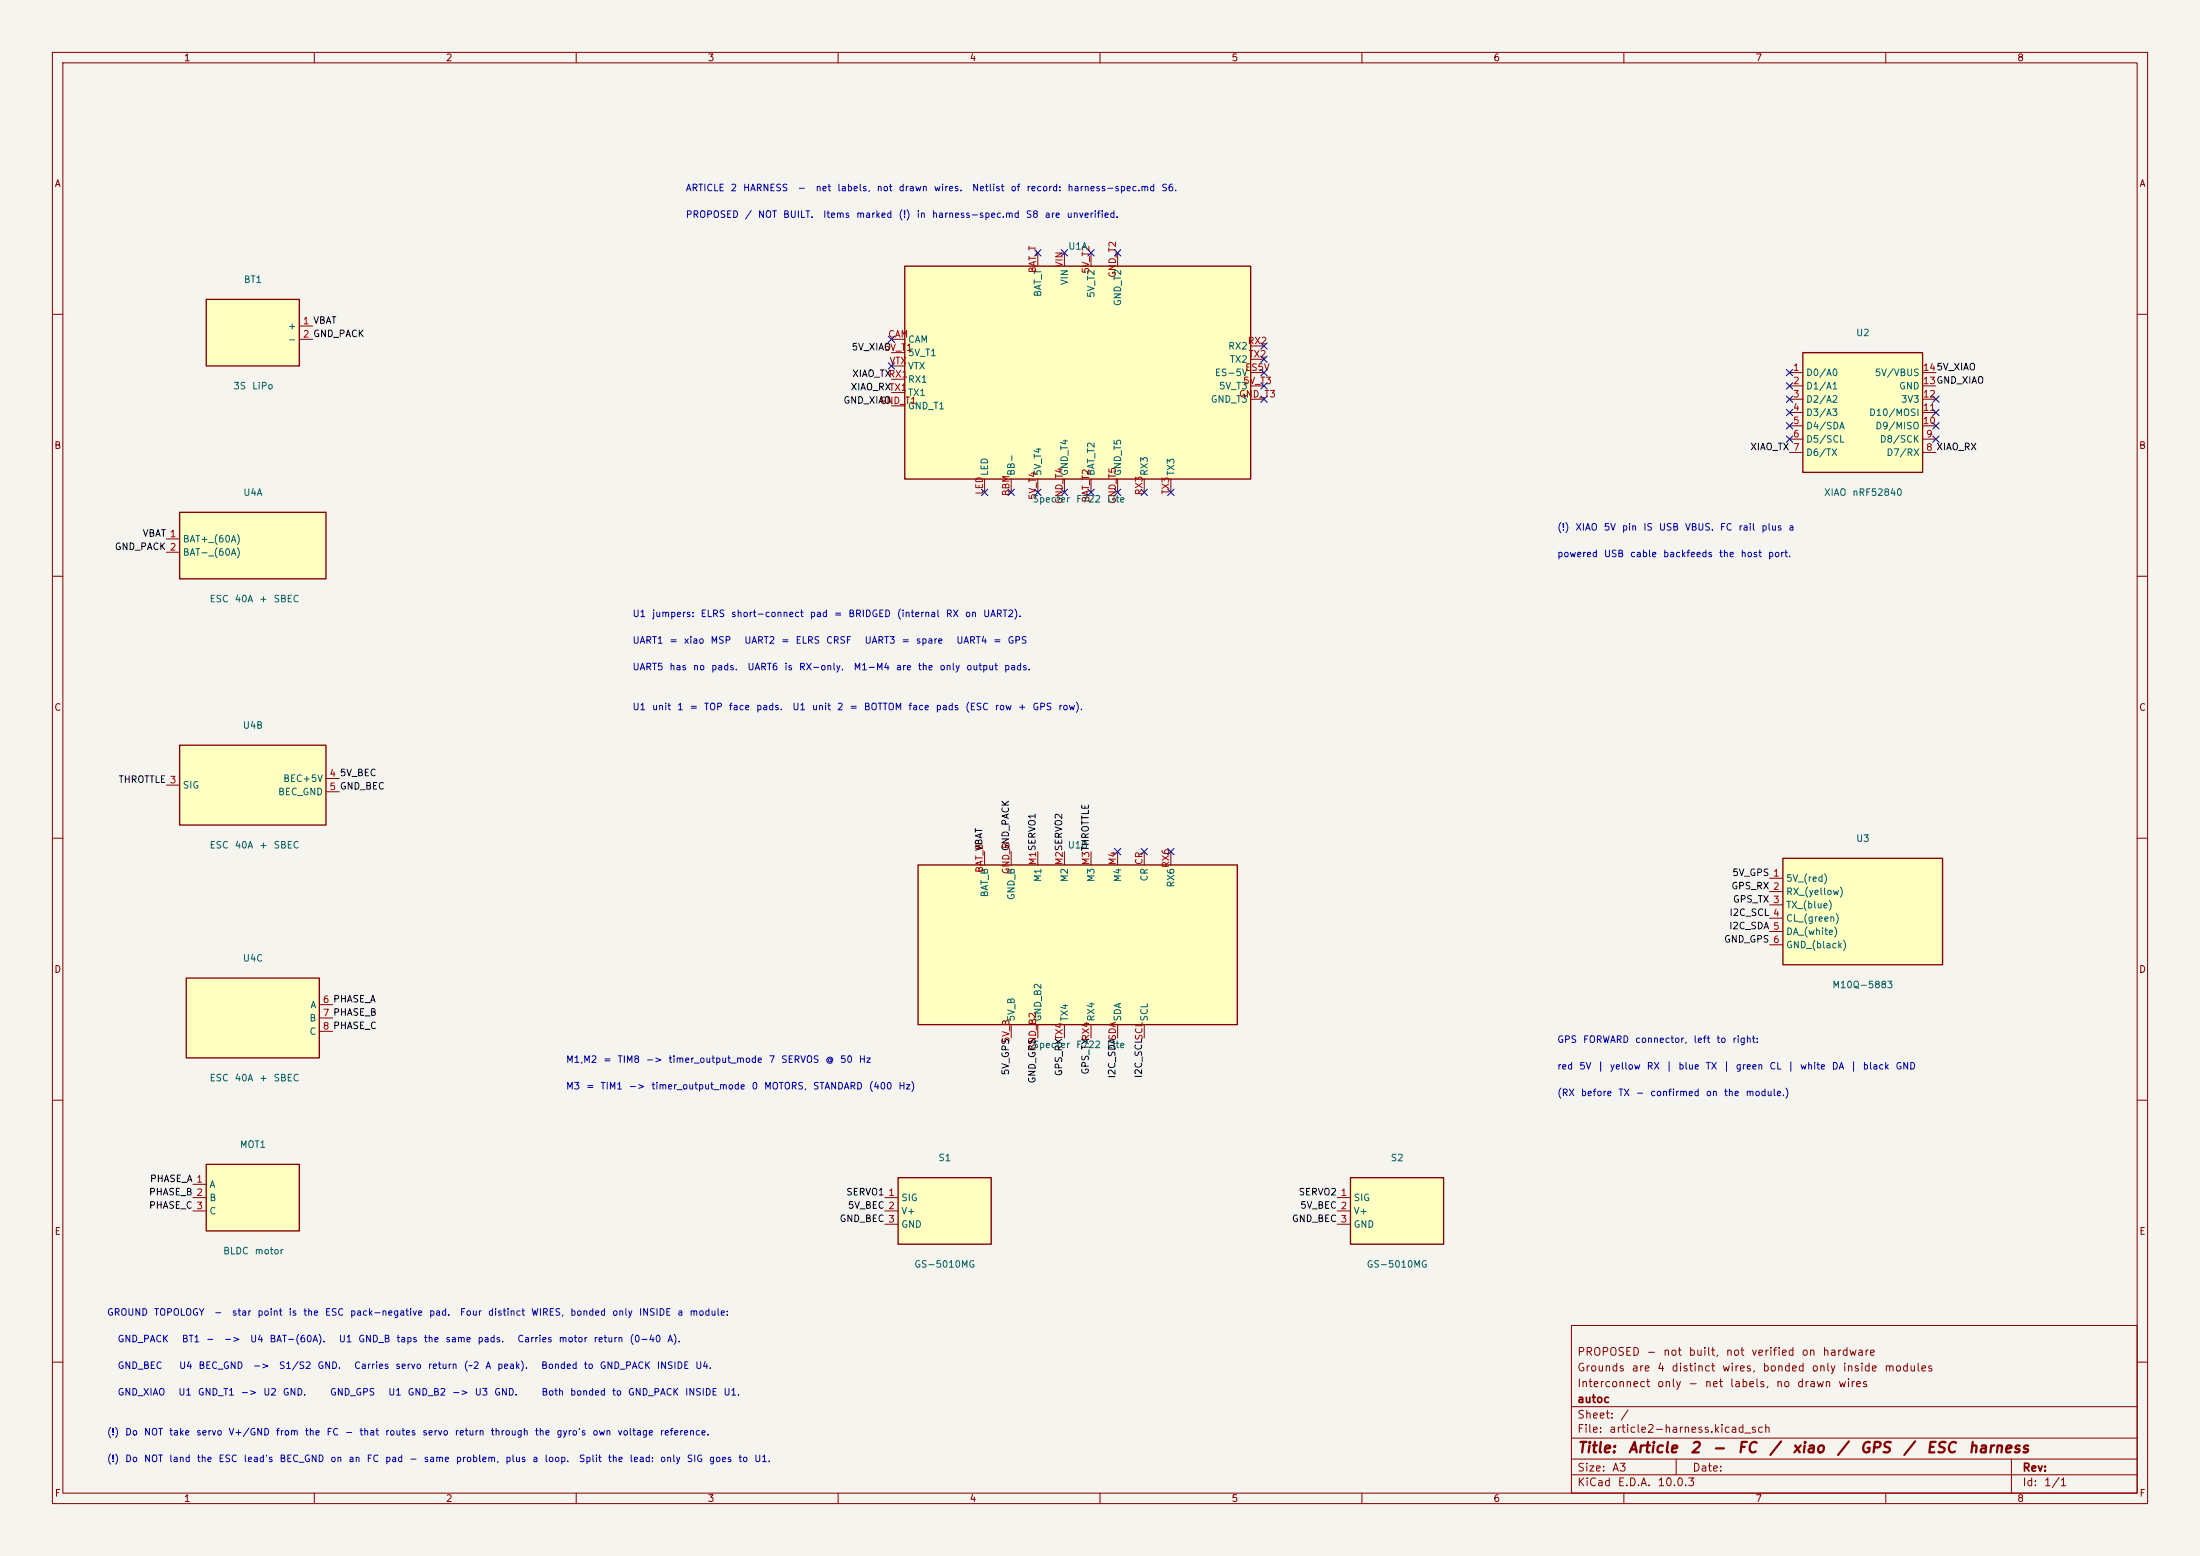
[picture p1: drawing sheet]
<svg xmlns="http://www.w3.org/2000/svg" width="420mm" height="297mm" viewBox="0 0 420 297" stroke-linecap="round" stroke-linejoin="round" font-family="sans-serif">
<path d="M0 0h420v297h-420z" fill="#f5f4ef" stroke="#f5f4ef" stroke-width=".19"/>
<g fill="none" stroke="#840000" stroke-width=".19">
<path d="M10 10h400v277h-400zM12 12h396v273h-396zM60 10v2M110 10v2M160 10v2M210 10v2M260 10v2M310 10v2M360 10v2M10 60h2M408 60h2M10 110h2"/>
<path d="M408 110h2M10 160h2M408 160h2M10 210h2M408 210h2M300 253h108v32h-108zM10 260h2M300 278.5h108M300 274.5h108M300 268.5h108M320 278.5v3M384 278.5v6.5"/>
<path d="M408 260h2M60 285v2M110 285v2M160 285v2M210 285v2M260 285v2M300 281.5h108M310 285v2M360 285v2"/>
</g>
<path d="M35.6 186.7h25.4v15.2h-25.4z" fill="#ffffc2"/>
<path d="M35.6 186.7h25.4v15.2h-25.4z" fill="none" stroke="#840000" stroke-width=".25"/>
<path d="M61 191.8h2.5M61 194.3h2.5M61 196.9h2.5" fill="none" stroke="#840000" stroke-width=".19"/>
<path d="M172.7 50.8h66.1v40.6h-66.1z" fill="#ffffc2"/>
<path d="M172.7 50.8h66.1v40.6h-66.1z" fill="none" stroke="#840000" stroke-width=".25"/>
<g fill="none" stroke="#840000" stroke-width=".19">
<path d="M198.1 48.3v2.5M203.2 48.3v2.5M208.3 48.3v2.5M213.4 48.3v2.5M170.2 67.3h2.5M170.2 64.8h2.5M170.2 77.5h2.5M170.2 72.4h2.5M170.2 74.9h2.5M170.2 69.9h2.5M238.8 73.7h2.5M238.8 71.1h2.5"/>
<path d="M238.8 76.2h2.5M238.8 66h2.5M238.8 68.6h2.5M188 91.4v2.6M193 91.4v2.6M198.1 91.4v2.6M203.2 91.4v2.6M208.3 91.4v2.6M213.4 91.4v2.6M218.4 91.4v2.6M223.5 91.4v2.6"/>
</g>
<path d="M171.4 224.8h17.8v12.7h-17.8z" fill="#ffffc2"/>
<path d="M171.4 224.8h17.8v12.7h-17.8z" fill="none" stroke="#840000" stroke-width=".25"/>
<path d="M168.9 228.6h2.5M168.9 231.1h2.5M168.9 233.7h2.5" fill="none" stroke="#840000" stroke-width=".19"/>
<path d="M340.4 163.8h30.4v20.4h-30.4z" fill="#ffffc2"/>
<path d="M340.4 163.8h30.4v20.4h-30.4z" fill="none" stroke="#840000" stroke-width=".25"/>
<path d="M337.8 167.6h2.6M337.8 170.2h2.6M337.8 172.7h2.6M337.8 175.3h2.6M337.8 177.8h2.6M337.8 180.3h2.6" fill="none" stroke="#840000" stroke-width=".19"/>
<path d="M257.8 224.8h17.8v12.7h-17.8z" fill="#ffffc2"/>
<path d="M257.8 224.8h17.8v12.7h-17.8z" fill="none" stroke="#840000" stroke-width=".25"/>
<path d="M255.3 228.6h2.5M255.3 231.1h2.5M255.3 233.7h2.5" fill="none" stroke="#840000" stroke-width=".19"/>
<path d="M175.3 165.1h60.9v30.5h-60.9z" fill="#ffffc2"/>
<path d="M175.3 165.1h60.9v30.5h-60.9z" fill="none" stroke="#840000" stroke-width=".25"/>
<g fill="none" stroke="#840000" stroke-width=".19">
<path d="M188 162.6v2.5M193 162.6v2.5M198.1 162.6v2.5M203.2 162.6v2.5M208.3 162.6v2.5M213.4 162.6v2.5M218.4 162.6v2.5M223.5 162.6v2.5M193 195.6v2.5M198.1 195.6v2.5M203.2 195.6v2.5M208.3 195.6v2.5"/>
<path d="M213.4 195.6v2.5M218.4 195.6v2.5"/>
</g>
<path d="M39.4 57.2h17.7v12.7h-17.7z" fill="#ffffc2"/>
<path d="M39.4 57.2h17.7v12.7h-17.7z" fill="none" stroke="#840000" stroke-width=".25"/>
<path d="M57.1 62.2h2.6M57.1 64.8h2.6" fill="none" stroke="#840000" stroke-width=".19"/>
<path d="M34.3 97.8h27.9v12.7h-27.9z" fill="#ffffc2"/>
<path d="M34.3 97.8h27.9v12.7h-27.9z" fill="none" stroke="#840000" stroke-width=".25"/>
<path d="M31.7 102.9h2.6M31.7 105.4h2.6" fill="none" stroke="#840000" stroke-width=".19"/>
<path d="M39.4 222.2h17.7v12.7h-17.7z" fill="#ffffc2"/>
<path d="M39.4 222.2h17.7v12.7h-17.7z" fill="none" stroke="#840000" stroke-width=".25"/>
<path d="M36.8 226.1h2.6M36.8 228.6h2.6M36.8 231.1h2.6" fill="none" stroke="#840000" stroke-width=".19"/>
<path d="M344.2 67.3h22.8v22.9h-22.8z" fill="#ffffc2"/>
<path d="M344.2 67.3h22.8v22.9h-22.8z" fill="none" stroke="#840000" stroke-width=".25"/>
<g fill="none" stroke="#840000" stroke-width=".19">
<path d="M341.6 71.1h2.6M341.6 73.7h2.6M341.6 76.2h2.6M341.6 78.7h2.6M367 71.1h2.6M367 73.7h2.6M367 76.2h2.6M367 78.7h2.6M341.6 81.3h2.6M341.6 83.8h2.6M341.6 86.4h2.6M367 81.3h2.6"/>
<path d="M367 83.8h2.6M367 86.4h2.6"/>
</g>
<path d="M34.3 142.2h27.9v15.3h-27.9z" fill="#ffffc2"/>
<path d="M34.3 142.2h27.9v15.3h-27.9z" fill="none" stroke="#840000" stroke-width=".25"/>
<path d="M31.7 149.9h2.6M62.2 148.6h2.6M62.2 151.1h2.6" fill="none" stroke="#840000" stroke-width=".19"/>
<g fill="none" stroke="#000084" stroke-width=".19">
<path d="M197.5 47.7l1.2 1.2M198.7 47.7l-1.2 1.2M202.6 47.7l1.2 1.2M203.8 47.7l-1.2 1.2M207.7 47.7l1.2 1.2M208.9 47.7l-1.2 1.2M212.8 47.7l1.2 1.2M214 47.7l-1.2 1.2M169.6 64.2l1.2 1.2M169.6 69.2l1.2 1.3M170.8 64.2l-1.2 1.2M170.8 69.2l-1.2 1.3"/>
<path d="M240.7 75.6l1.2 1.2M240.7 73.1l1.2 1.2M240.7 70.5l1.2 1.2M240.7 68l1.2 1.2M240.7 65.4l1.2 1.2M241.9 75.6l-1.2 1.2M241.9 73.1l-1.2 1.2M241.9 70.5l-1.2 1.2M241.9 68l-1.2 1.2M241.9 65.4l-1.2 1.2M341 78.1l1.2 1.2M341 75.6l1.2 1.2"/>
<path d="M341 73.1l1.2 1.2M341 70.5l1.2 1.2M342.2 78.1l-1.2 1.2M342.2 75.6l-1.2 1.2M342.2 73.1l-1.2 1.2M342.2 70.5l-1.2 1.2M369 78.1l1.2 1.2M369 75.6l1.2 1.2M370.2 78.1l-1.2 1.2M370.2 75.6l-1.2 1.2M187.4 93.4l1.2 1.2M188.6 93.4l-1.2 1.2"/>
<path d="M192.4 93.4l1.2 1.2M193.6 93.4l-1.2 1.2M197.5 93.4l1.2 1.2M198.7 93.4l-1.2 1.2M202.6 93.4l1.2 1.2M203.8 93.4l-1.2 1.2M207.7 93.4l1.2 1.2M208.9 93.4l-1.2 1.2M212.8 93.4l1.2 1.2M214 93.4l-1.2 1.2M217.8 93.4l1.2 1.2M219 93.4l-1.2 1.2"/>
<path d="M222.9 93.4l1.2 1.2M224.1 93.4l-1.2 1.2M341 83.2l1.2 1.2M341 80.7l1.2 1.2M342.2 83.2l-1.2 1.2M342.2 80.7l-1.2 1.2M369 83.2l1.2 1.2M369 80.7l1.2 1.2M370.2 83.2l-1.2 1.2M370.2 80.7l-1.2 1.2M212.8 162l1.2 1.2M214 162l-1.2 1.2"/>
<path d="M217.8 162l1.2 1.2M219 162l-1.2 1.2M222.9 162l1.2 1.2M224.1 162l-1.2 1.2"/>
</g>
<g font-size="2" fill="#840000">
<text x="301" y="277.8">Title:</text>
<text x="310.7" y="277.8">Article</text>
<text x="322.5" y="277.8">2</text>
<text x="326.7" y="277.8">-</text>
<text x="331.5" y="277.8">FC</text>
<text x="337.6" y="277.8">/</text>
<text x="342" y="277.8">xiao</text>
<text x="350.5" y="277.8">/</text>
<text x="354.9" y="277.8">GPS</text>
<text x="363.2" y="277.8">/</text>
<text x="367.6" y="277.8">ESC</text>
<text x="375.6" y="277.8">harness</text>
</g>
<g font-size="1.5" fill="#840000">
<text x="301" y="262.1">Grounds</text>
<text x="301" y="259.1">PROPOSED</text>
<text x="311.4" y="262.1">are</text>
<text x="314.2" y="259.1">-</text>
<text x="316.2" y="262.1">4</text>
<text x="317.4" y="259.1">not</text>
<text x="319" y="262.1">distinct</text>
<text x="322.2" y="259.1">built,</text>
<text x="328.6" y="262.1">wires,</text>
<text x="329.3" y="259.1">not</text>
<text x="334.2" y="259.1">verified</text>
<text x="336.3" y="262.1">bonded</text>
<text x="343.8" y="259.1">on</text>
<text x="345.7" y="262.1">only</text>
<text x="347.8" y="259.1">hardware</text>
<text x="351.7" y="262.1">inside</text>
<text x="359.6" y="262.1">modules</text>
<text x="301" y="268.1">autoc</text>
<text x="301" y="265.1">Interconnect</text>
<text x="316.2" y="265.1">only</text>
<text x="322.2" y="265.1">-</text>
<text x="325.3" y="265.1">net</text>
<text x="330.1" y="265.1">labels,</text>
<text x="338.9" y="265.1">no</text>
<text x="342.9" y="265.1">drawn</text>
<text x="350.8" y="265.1">wires</text>
<text x="301" y="273.8">File:</text>
<text x="301" y="271.1">Sheet:</text>
<text x="307.1" y="273.8">article2-harness.kicad_sch</text>
<text x="309.2" y="271.1">/</text>
<text x="301" y="281.2">Size:</text>
<text x="307.6" y="281.2">A3</text>
<text x="323" y="281.2">Date:</text>
<text x="386" y="281.2">Rev:</text>
<text x="301" y="284">KiCad</text>
<text x="308.7" y="284">E.D.A.</text>
<text x="316.3" y="284">10.0.3</text>
<text x="386" y="284">Id:</text>
<text x="390.1" y="284">1/1</text>
</g>
<g font-size="1.3" fill="#840000">
<text x="35" y="12">1</text>
<text x="85" y="12">2</text>
<text x="135" y="12">3</text>
<text x="185" y="12">4</text>
<text x="235" y="12">5</text>
<text x="285" y="12">6</text>
<text x="335" y="12">7</text>
<text x="385" y="12">8</text>
<text x="10.3" y="36">A</text>
<text x="408.3" y="36">A</text>
<text x="10.3" y="86">B</text>
<text x="408.2" y="86">B</text>
<text x="10.3" y="136">C</text>
<text x="408.2" y="136">C</text>
<text x="10.3" y="186">D</text>
<text x="408.2" y="186">D</text>
<text x="10.3" y="236">E</text>
<text x="408.3" y="236">E</text>
<text x="10.3" y="286">F</text>
<text x="35" y="287">1</text>
<text x="85" y="287">2</text>
<text x="135" y="287">3</text>
<text x="185" y="287">4</text>
<text x="235" y="287">5</text>
<text x="285" y="287">6</text>
<text x="335" y="287">7</text>
<text x="385" y="287">8</text>
<text x="408.3" y="286">F</text>
</g>
<g font-size="1.3" fill="#0000c2">
<text x="130.8" y="36.8">ARTICLE</text>
<text x="130.8" y="41.9">PROPOSED</text>
<text x="139.4" y="36.8">2</text>
<text x="141.7" y="36.8">HARNESS</text>
<text x="142.1" y="41.9">/</text>
<text x="144.6" y="41.9">NOT</text>
<text x="149.4" y="41.9">BUILT.</text>
<text x="152.2" y="36.8">-</text>
<text x="155.6" y="36.8">net</text>
<text x="157" y="41.9">Items</text>
<text x="159.7" y="36.8">labels,</text>
<text x="163.3" y="41.9">marked</text>
<text x="167.2" y="36.8">not</text>
<text x="171.4" y="41.9">(!)</text>
<text x="171.4" y="36.8">drawn</text>
<text x="174.9" y="41.9">in</text>
<text x="177.8" y="41.9">harness-spec.md</text>
<text x="178.2" y="36.8">wires.</text>
<text x="185.5" y="36.8">Netlist</text>
<text x="192.8" y="36.8">of</text>
<text x="195.7" y="41.9">S8</text>
<text x="195.9" y="36.8">record:</text>
<text x="199.3" y="41.9">are</text>
<text x="203.5" y="41.9">unverified.</text>
<text x="203.7" y="36.8">harness-spec.md</text>
<text x="221.6" y="36.8">S6.</text>
<text x="297.2" y="101.6">(!)</text>
<text x="300.6" y="101.6">XIAO</text>
<text x="306.1" y="101.6">5V</text>
<text x="309.5" y="101.6">pin</text>
<text x="313.6" y="101.6">IS</text>
<text x="316.6" y="101.6">USB</text>
<text x="321.6" y="101.6">VBUS.</text>
<text x="328.2" y="101.6">FC</text>
<text x="331.8" y="101.6">rail</text>
<text x="336.1" y="101.6">plus</text>
<text x="341.3" y="101.6">a</text>
<text x="297.2" y="106.7">powered</text>
<text x="306.1" y="106.7">USB</text>
<text x="311.1" y="106.7">cable</text>
<text x="317.4" y="106.7">backfeeds</text>
<text x="328" y="106.7">the</text>
<text x="332.2" y="106.7">host</text>
<text x="337.4" y="106.7">port.</text>
<text x="120.6" y="118.1">U1</text>
<text x="124.4" y="118.1">jumpers:</text>
<text x="133.6" y="118.1">ELRS</text>
<text x="139.5" y="118.1">short-connect</text>
<text x="154.5" y="118.1">pad</text>
<text x="159.1" y="118.1">=</text>
<text x="161.8" y="118.1">BRIDGED</text>
<text x="171.1" y="118.1">(internal</text>
<text x="180.5" y="118.1">RX</text>
<text x="184.1" y="118.1">on</text>
<text x="187.6" y="118.1">UART2).</text>
<text x="120.6" y="123.2">UART1</text>
<text x="127.7" y="123.2">=</text>
<text x="130.4" y="123.2">xiao</text>
<text x="135.5" y="123.2">MSP</text>
<text x="142" y="123.2">UART2</text>
<text x="149" y="123.2">=</text>
<text x="151.8" y="123.2">ELRS</text>
<text x="157.6" y="123.2">CRSF</text>
<text x="165" y="123.2">UART3</text>
<text x="172" y="123.2">=</text>
<text x="174.7" y="123.2">spare</text>
<text x="182.5" y="123.2">UART4</text>
<text x="189.5" y="123.2">=</text>
<text x="192.2" y="123.2">GPS</text>
<text x="120.6" y="128.2">UART5</text>
<text x="127.7" y="128.2">has</text>
<text x="132.2" y="128.2">no</text>
<text x="135.7" y="128.2">pads.</text>
<text x="142.6" y="128.2">UART6</text>
<text x="149.6" y="128.2">is</text>
<text x="152.4" y="128.2">RX-only.</text>
<text x="162.9" y="128.2">M1-M4</text>
<text x="170.9" y="128.2">are</text>
<text x="175.1" y="128.2">the</text>
<text x="179.2" y="128.2">only</text>
<text x="184.3" y="128.2">output</text>
<text x="191.6" y="128.2">pads.</text>
<text x="120.6" y="135.9">U1</text>
<text x="124.4" y="135.9">unit</text>
<text x="129.2" y="135.9">1</text>
<text x="131.5" y="135.9">=</text>
<text x="134.3" y="135.9">TOP</text>
<text x="139" y="135.9">face</text>
<text x="144.2" y="135.9">pads.</text>
<text x="151.2" y="135.9">U1</text>
<text x="154.9" y="135.9">unit</text>
<text x="159.7" y="135.9">2</text>
<text x="162.1" y="135.9">=</text>
<text x="164.8" y="135.9">BOTTOM</text>
<text x="173.3" y="135.9">face</text>
<text x="178.5" y="135.9">pads</text>
<text x="184.2" y="135.9">(ESC</text>
<text x="189.8" y="135.9">row</text>
<text x="194.2" y="135.9">+</text>
<text x="197" y="135.9">GPS</text>
<text x="201.9" y="135.9">row).</text>
<text x="107.9" y="203.2">M1,M2</text>
<text x="115" y="203.2">=</text>
<text x="117.8" y="203.2">TIM8</text>
<text x="123.2" y="203.2">-&gt;</text>
<text x="127.5" y="203.2">timer_output_mode</text>
<text x="146.6" y="203.2">7</text>
<text x="149" y="203.2">SERVOS</text>
<text x="157.5" y="203.2">@</text>
<text x="160.3" y="203.2">50</text>
<text x="163.8" y="203.2">Hz</text>
<text x="297.2" y="199.4">GPS</text>
<text x="302.1" y="199.4">FORWARD</text>
<text x="312" y="199.4">connector,</text>
<text x="323.2" y="199.4">left</text>
<text x="327.6" y="199.4">to</text>
<text x="330.6" y="199.4">right:</text>
<text x="107.9" y="208.3">M3</text>
<text x="111.8" y="208.3">=</text>
<text x="114.5" y="208.3">TIM1</text>
<text x="119.9" y="208.3">-&gt;</text>
<text x="124.2" y="208.3">timer_output_mode</text>
<text x="143.4" y="208.3">0</text>
<text x="145.8" y="208.3">MOTORS,</text>
<text x="155.1" y="208.3">STANDARD</text>
<text x="165.8" y="208.3">(400</text>
<text x="171.4" y="208.3">Hz)</text>
<text x="297.2" y="209.5">(RX</text>
<text x="297.2" y="204.4">red</text>
<text x="301.4" y="204.4">5V</text>
<text x="301.7" y="209.5">before</text>
<text x="304.8" y="204.4">|</text>
<text x="307.2" y="204.4">yellow</text>
<text x="308.8" y="209.5">TX</text>
<text x="312.2" y="209.5">-</text>
<text x="314.3" y="204.4">RX</text>
<text x="314.9" y="209.5">confirmed</text>
<text x="317.9" y="204.4">|</text>
<text x="320.3" y="204.4">blue</text>
<text x="325.5" y="204.4">TX</text>
<text x="325.5" y="209.5">on</text>
<text x="328.9" y="204.4">|</text>
<text x="329" y="209.5">the</text>
<text x="331.2" y="204.4">green</text>
<text x="333.1" y="209.5">module.)</text>
<text x="337.7" y="204.4">CL</text>
<text x="341.1" y="204.4">|</text>
<text x="343.5" y="204.4">white</text>
<text x="349.6" y="204.4">DA</text>
<text x="353.1" y="204.4">|</text>
<text x="355.5" y="204.4">black</text>
<text x="361.8" y="204.4">GND</text>
<text x="20.3" y="251.4">GROUND</text>
<text x="29.3" y="251.4">TOPOLOGY</text>
<text x="40.8" y="251.4">-</text>
<text x="44.2" y="251.4">star</text>
<text x="49" y="251.4">point</text>
<text x="55" y="251.4">is</text>
<text x="57.8" y="251.4">the</text>
<text x="61.9" y="251.4">ESC</text>
<text x="66.7" y="251.4">pack-negative</text>
<text x="81.8" y="251.4">pad.</text>
<text x="87.7" y="251.4">Four</text>
<text x="93" y="251.4">distinct</text>
<text x="101.3" y="251.4">WIRES,</text>
<text x="108.7" y="251.4">bonded</text>
<text x="116.8" y="251.4">only</text>
<text x="121.9" y="251.4">INSIDE</text>
<text x="129.2" y="251.4">a</text>
<text x="131.5" y="251.4">module:</text>
<text x="22.3" y="256.5">GND_PACK</text>
<text x="34.6" y="256.5">BT1</text>
<text x="39.2" y="256.5">-</text>
<text x="42.6" y="256.5">-&gt;</text>
<text x="47.6" y="256.5">U4</text>
<text x="51.3" y="256.5">BAT-(60A).</text>
<text x="64.6" y="256.5">U1</text>
<text x="68.3" y="256.5">GND_B</text>
<text x="75.6" y="256.5">taps</text>
<text x="80.8" y="256.5">the</text>
<text x="84.9" y="256.5">same</text>
<text x="91.1" y="256.5">pads.</text>
<text x="98.7" y="256.5">Carries</text>
<text x="106.5" y="256.5">motor</text>
<text x="113.2" y="256.5">return</text>
<text x="120.1" y="256.5">(0-40</text>
<text x="127.3" y="256.5">A).</text>
<text x="22.3" y="261.6">GND_BEC</text>
<text x="34.1" y="261.6">U4</text>
<text x="37.8" y="261.6">BEC_GND</text>
<text x="48.2" y="261.6">-&gt;</text>
<text x="53.2" y="261.6">S1/S2</text>
<text x="60.5" y="261.6">GND.</text>
<text x="67.5" y="261.6">Carries</text>
<text x="75.4" y="261.6">servo</text>
<text x="81.6" y="261.6">return</text>
<text x="88.4" y="261.6">(~2</text>
<text x="92.6" y="261.6">A</text>
<text x="94.8" y="261.6">peak).</text>
<text x="103.2" y="261.6">Bonded</text>
<text x="111.3" y="261.6">to</text>
<text x="114.4" y="261.6">GND_PACK</text>
<text x="125.3" y="261.6">INSIDE</text>
<text x="132.6" y="261.6">U4.</text>
<text x="22.3" y="266.7">GND_XIAO</text>
<text x="33.9" y="266.7">U1</text>
<text x="37.7" y="266.7">GND_T1</text>
<text x="45.8" y="266.7">-&gt;</text>
<text x="50.2" y="266.7">U2</text>
<text x="53.9" y="266.7">GND.</text>
<text x="62.9" y="266.7">GND_GPS</text>
<text x="74" y="266.7">U1</text>
<text x="77.7" y="266.7">GND_B2</text>
<text x="86.2" y="266.7">-&gt;</text>
<text x="90.5" y="266.7">U3</text>
<text x="94.2" y="266.7">GND.</text>
<text x="103.3" y="266.7">Both</text>
<text x="108.7" y="266.7">bonded</text>
<text x="116.7" y="266.7">to</text>
<text x="119.8" y="266.7">GND_PACK</text>
<text x="130.7" y="266.7">INSIDE</text>
<text x="138" y="266.7">U1.</text>
<text x="20.3" y="274.3">(!)</text>
<text x="23.8" y="274.3">Do</text>
<text x="27.4" y="274.3">NOT</text>
<text x="32.2" y="274.3">take</text>
<text x="37.3" y="274.3">servo</text>
<text x="43.5" y="274.3">V+/GND</text>
<text x="52.6" y="274.3">from</text>
<text x="58.1" y="274.3">the</text>
<text x="62.2" y="274.3">FC</text>
<text x="65.8" y="274.3">-</text>
<text x="68.5" y="274.3">that</text>
<text x="73.4" y="274.3">routes</text>
<text x="80.5" y="274.3">servo</text>
<text x="86.7" y="274.3">return</text>
<text x="93.6" y="274.3">through</text>
<text x="102" y="274.3">the</text>
<text x="106.1" y="274.3">gyro's</text>
<text x="113" y="274.3">own</text>
<text x="117.8" y="274.3">voltage</text>
<text x="125.8" y="274.3">reference.</text>
<text x="20.3" y="279.4">(!)</text>
<text x="23.8" y="279.4">Do</text>
<text x="27.4" y="279.4">NOT</text>
<text x="32.2" y="279.4">land</text>
<text x="37.5" y="279.4">the</text>
<text x="41.6" y="279.4">ESC</text>
<text x="46.4" y="279.4">lead's</text>
<text x="53.3" y="279.4">BEC_GND</text>
<text x="62.9" y="279.4">on</text>
<text x="66.4" y="279.4">an</text>
<text x="69.9" y="279.4">FC</text>
<text x="73.4" y="279.4">pad</text>
<text x="78" y="279.4">-</text>
<text x="80.8" y="279.4">same</text>
<text x="86.9" y="279.4">problem,</text>
<text x="96.4" y="279.4">plus</text>
<text x="101.5" y="279.4">a</text>
<text x="103.8" y="279.4">loop.</text>
<text x="110.4" y="279.4">Split</text>
<text x="115.9" y="279.4">the</text>
<text x="120.1" y="279.4">lead:</text>
<text x="125.9" y="279.4">only</text>
<text x="131" y="279.4">SIG</text>
<text x="135.3" y="279.4">goes</text>
<text x="140.8" y="279.4">to</text>
<text x="143.9" y="279.4">U1.</text>
</g>
<g font-size="1.3" fill="#006464">
<text x="203.8" y="48">U1A</text>
<text x="46.4" y="54.3">BT1</text>
<text x="199.1" y="56.8" transform="rotate(-90 199.1 56.8)">BAT_T</text>
<text x="204.2" y="54.5" transform="rotate(-90 204.2 54.5)">VIN</text>
<text x="209.3" y="57" transform="rotate(-90 209.3 57)">5V_T2</text>
<text x="214.3" y="58.5" transform="rotate(-90 214.3 58.5)">GND_T2</text>
<text x="54.9" y="63.2">+</text>
<text x="54.9" y="65.7">-</text>
<text x="173.2" y="65.7">CAM</text>
<text x="354.2" y="64.5">U2</text>
<text x="173.2" y="68.3">5V_T1</text>
<text x="173.2" y="70.8">VTX</text>
<text x="234.4" y="67">RX2</text>
<text x="234.7" y="69.6">TX2</text>
<text x="44.4" y="74.6">3S</text>
<text x="48" y="74.6">LiPo</text>
<text x="173.2" y="73.4">RX1</text>
<text x="173.2" y="75.9">TX1</text>
<text x="231" y="77.2">GND_T3</text>
<text x="231.8" y="72.1">ES-5V</text>
<text x="232.6" y="74.6">5V_T3</text>
<text x="344.7" y="72.1">D0/A0</text>
<text x="344.7" y="74.6">D1/A1</text>
<text x="344.7" y="77.2">D2/A2</text>
<text x="357.8" y="72.1">5V/VBUS</text>
<text x="362.4" y="74.6">GND</text>
<text x="362.8" y="77.2">3V3</text>
<text x="173.2" y="78.4">GND_T1</text>
<text x="344.7" y="79.7">D3/A3</text>
<text x="344.7" y="82.3">D4/SDA</text>
<text x="356.7" y="79.7">D10/MOSI</text>
<text x="357.9" y="82.3">D9/MISO</text>
<text x="344.7" y="84.8">D5/SCL</text>
<text x="344.7" y="87.3">D6/TX</text>
<text x="358.8" y="84.8">D8/SCK</text>
<text x="360" y="87.3">D7/RX</text>
<text x="46.3" y="95">U4A</text>
<text x="188.9" y="90.9" transform="rotate(-90 188.9 90.9)">LED</text>
<text x="194" y="90.9" transform="rotate(-90 194 90.9)">BB-</text>
<text x="199.1" y="90.9" transform="rotate(-90 199.1 90.9)">5V_T4</text>
<text x="204.2" y="90.9" transform="rotate(-90 204.2 90.9)">GND_T4</text>
<text x="209.3" y="90.9" transform="rotate(-90 209.3 90.9)">BAT_T2</text>
<text x="214.3" y="90.9" transform="rotate(-90 214.3 90.9)">GND_T5</text>
<text x="219.4" y="90.9" transform="rotate(-90 219.4 90.9)">RX3</text>
<text x="224.5" y="90.9" transform="rotate(-90 224.5 90.9)">TX3</text>
<text x="348.1" y="95">XIAO</text>
<text x="353.5" y="95">nRF52840</text>
<text x="197" y="96.2">Specter</text>
<text x="205.3" y="96.2">F722</text>
<text x="211.2" y="96.2">Lite</text>
<text x="34.8" y="103.8">BAT+_(60A)</text>
<text x="34.8" y="106.4">BAT-_(60A)</text>
<text x="39.9" y="115.3">ESC</text>
<text x="44.7" y="115.3">40A</text>
<text x="49.4" y="115.3">+</text>
<text x="52.1" y="115.3">SBEC</text>
<text x="46.3" y="139.4">U4B</text>
<text x="54" y="149.6">BEC+5V</text>
<text x="34.8" y="150.8">SIG</text>
<text x="53" y="152.1">BEC_GND</text>
<text x="354.2" y="161">U3</text>
<text x="39.9" y="162.3">ESC</text>
<text x="44.7" y="162.3">40A</text>
<text x="49.4" y="162.3">+</text>
<text x="52.1" y="162.3">SBEC</text>
<text x="203.7" y="162.3">U1B</text>
<text x="188.9" y="171.4" transform="rotate(-90 188.9 171.4)">BAT_B</text>
<text x="194" y="171.9" transform="rotate(-90 194 171.9)">GND_B</text>
<text x="199.1" y="168.5" transform="rotate(-90 199.1 168.5)">M1</text>
<text x="204.2" y="168.5" transform="rotate(-90 204.2 168.5)">M2</text>
<text x="209.3" y="168.5" transform="rotate(-90 209.3 168.5)">M3</text>
<text x="214.3" y="168.5" transform="rotate(-90 214.3 168.5)">M4</text>
<text x="219.4" y="168.4" transform="rotate(-90 219.4 168.4)">CR</text>
<text x="224.5" y="169.5" transform="rotate(-90 224.5 169.5)">RX6</text>
<text x="340.9" y="168.6">5V_(red)</text>
<text x="340.9" y="171.2">RX_(yellow)</text>
<text x="340.9" y="173.7">TX_(blue)</text>
<text x="340.9" y="176.2">CL_(green)</text>
<text x="340.9" y="178.8">DA_(white)</text>
<text x="46.3" y="183.9">U4C</text>
<text x="340.9" y="181.3">GND_(black)</text>
<text x="349.7" y="188.9">M10Q-5883</text>
<text x="59" y="195.3">B</text>
<text x="59" y="197.8">C</text>
<text x="59.2" y="192.7">A</text>
<text x="194" y="195.1" transform="rotate(-90 194 195.1)">5V_B</text>
<text x="199.1" y="195.1" transform="rotate(-90 199.1 195.1)">GND_B2</text>
<text x="204.2" y="195.1" transform="rotate(-90 204.2 195.1)">TX4</text>
<text x="209.3" y="195.1" transform="rotate(-90 209.3 195.1)">RX4</text>
<text x="214.3" y="195.1" transform="rotate(-90 214.3 195.1)">SDA</text>
<text x="219.4" y="195.1" transform="rotate(-90 219.4 195.1)">SCL</text>
<text x="197" y="200.4">Specter</text>
<text x="205.3" y="200.4">F722</text>
<text x="211.2" y="200.4">Lite</text>
<text x="39.9" y="206.7">ESC</text>
<text x="44.7" y="206.7">40A</text>
<text x="49.4" y="206.7">+</text>
<text x="52.1" y="206.7">SBEC</text>
<text x="45.7" y="219.4">MOT1</text>
<text x="179" y="222">S1</text>
<text x="265.4" y="222">S2</text>
<text x="39.9" y="227">A</text>
<text x="39.9" y="229.6">B</text>
<text x="39.9" y="232.1">C</text>
<text x="172" y="229.6">SIG</text>
<text x="172" y="232.1">V+</text>
<text x="258.3" y="229.6">SIG</text>
<text x="258.3" y="232.1">V+</text>
<text x="42.5" y="239.7">BLDC</text>
<text x="48.5" y="239.7">motor</text>
<text x="172" y="234.7">GND</text>
<text x="258.3" y="234.7">GND</text>
<text x="174.4" y="242.3">GS-5010MG</text>
<text x="260.8" y="242.3">GS-5010MG</text>
</g>
<g font-size="1.3" fill="#a90000">
<text x="198.1" y="52.3" transform="rotate(-90 198.1 52.3)">BAT_T</text>
<text x="203.2" y="51.1" transform="rotate(-90 203.2 51.1)">VIN</text>
<text x="208.3" y="52.4" transform="rotate(-90 208.3 52.4)">5V_T2</text>
<text x="213.3" y="53.1" transform="rotate(-90 213.3 53.1)">GND_T2</text>
<text x="57.7" y="62.2">1 VBAT</text>
<text x="57.7" y="64.7">2 GND_PACK</text>
<text x="169.4" y="64.7">CAM</text>
<text x="168.6" y="67.3">5V_T1</text>
<text x="169.7" y="69.8">VTX</text>
<text x="237.6" y="71.1">ES5V</text>
<text x="238.1" y="66">RX2</text>
<text x="238.2" y="68.6">TX2</text>
<text x="342.2" y="71.1">1</text>
<text x="367" y="71.1">145V_XIAO</text>
<text x="167.8" y="77.4">GND_T1</text>
<text x="169.5" y="72.4">RX1</text>
<text x="236.4" y="76.2">GND_T3</text>
<text x="237.2" y="73.6">5V_T3</text>
<text x="342.2" y="73.6">2</text>
<text x="342.2" y="76.2">3</text>
<text x="367" y="76.2">12</text>
<text x="367" y="73.6">13GND_XIAO</text>
<text x="342.2" y="78.7">4</text>
<text x="342.2" y="81.3">5</text>
<text x="342.2" y="83.8">6</text>
<text x="367" y="81.3">10</text>
<text x="367" y="78.7">11</text>
<text x="367.6" y="83.8">9</text>
<text x="367.6" y="86.3">8 XIAO_RX</text>
<text x="187.9" y="94.5" transform="rotate(-90 187.9 94.5)">LED</text>
<text x="193" y="94.8" transform="rotate(-90 193 94.8)">BBM</text>
<text x="198.1" y="95.5" transform="rotate(-90 198.1 95.5)">5V_T4</text>
<text x="218.4" y="94.7" transform="rotate(-90 218.4 94.7)">RX3</text>
<text x="223.5" y="94.5" transform="rotate(-90 223.5 94.5)">TX3</text>
<text x="203.2" y="96.3" transform="rotate(-90 203.2 96.3)">GND_T4</text>
<text x="208.3" y="96" transform="rotate(-90 208.3 96)">BAT_T2</text>
<text x="213.3" y="96.3" transform="rotate(-90 213.3 96.3)">GND_T5</text>
<text x="62.8" y="148.6">4</text>
<text x="62.8" y="151.1">5 GND_BEC</text>
<text x="187.9" y="166.7" transform="rotate(-90 187.9 166.7)">BAT_B</text>
<text x="193" y="167" transform="rotate(-90 193 167)">GND_B</text>
<text x="198.1" y="165.3" transform="rotate(-90 198.1 165.3)">M1SERVO1</text>
<text x="203.2" y="165.3" transform="rotate(-90 203.2 165.3)">M2SERVO2</text>
<text x="208.3" y="165.3" transform="rotate(-90 208.3 165.3)">M3THROTTLE</text>
<text x="213.3" y="165.3" transform="rotate(-90 213.3 165.3)">M4</text>
<text x="218.4" y="165.2" transform="rotate(-90 218.4 165.2)">CR</text>
<text x="223.5" y="165.8" transform="rotate(-90 223.5 165.8)">RX6</text>
<text x="61.5" y="191.7">6 PHASE_A</text>
<text x="61.5" y="194.3">7 PHASE_B</text>
<text x="61.5" y="196.8">8 PHASE_C</text>
<text x="193" y="199.2" transform="rotate(-90 193 199.2)">5V_B</text>
<text x="198.1" y="200.6" transform="rotate(-90 198.1 200.6)">GND_B2</text>
<text x="208.3" y="198.8" transform="rotate(-90 208.3 198.8)">RX4</text>
<text x="213.3" y="198.7" transform="rotate(-90 213.3 198.7)">SDA</text>
<text x="218.4" y="198.7" transform="rotate(-90 218.4 198.7)">SCL</text>
<text x="169.5" y="228.6">1</text>
<text x="255.8" y="228.6">1</text>
</g>
<g font-size="1.3" fill="#0f0f0f">
<text x="162.5" y="67.2">5V_XIAO</text>
<text x="160.9" y="77.3">GND_XIAO</text>
<text x="162.3" y="74.8">XIAO_RXTX1</text>
<text x="162.6" y="72.3">XIAO_TX</text>
<text x="334" y="86.2">XIAO_TX 7</text>
<text x="21.8" y="105.3">GND_PACK 2</text>
<text x="27.1" y="102.7">VBAT 1</text>
<text x="22.5" y="149.7">THROTTLE 3</text>
<text x="64.8" y="148.5">5V_BEC</text>
<text x="187.8" y="162.6" transform="rotate(-90 187.8 162.6)">VBAT</text>
<text x="192.9" y="162.6" transform="rotate(-90 192.9 162.6)">GND_PACK</text>
<text x="330.6" y="167.5">5V_GPS 1</text>
<text x="330.4" y="170.1">GPS_RX 2</text>
<text x="330.7" y="172.6">GPS_TX 3</text>
<text x="330" y="177.7">I2C_SDA 5</text>
<text x="330.1" y="175.1">I2C_SCL 4</text>
<text x="329" y="180.2">GND_GPS 6</text>
<text x="192.9" y="205.3" transform="rotate(-90 192.9 205.3)">5V_GPS</text>
<text x="198" y="206.9" transform="rotate(-90 198 206.9)">GND_GPS</text>
<text x="203.1" y="205.5" transform="rotate(-90 203.1 205.5)">GPS_RXTX4</text>
<text x="208.2" y="205.2" transform="rotate(-90 208.2 205.2)">GPS_TX</text>
<text x="213.2" y="205.9" transform="rotate(-90 213.2 205.9)">I2C_SDA</text>
<text x="218.3" y="205.9" transform="rotate(-90 218.3 205.9)">I2C_SCL</text>
<text x="28.5" y="225.9">PHASE_A 1</text>
<text x="28.3" y="231">PHASE_C 3</text>
<text x="28.3" y="228.5">PHASE_B 2</text>
<text x="160.2" y="233.6">GND_BEC 3</text>
<text x="161.4" y="228.5">SERVO1</text>
<text x="161.8" y="231">5V_BEC 2</text>
<text x="246.5" y="233.6">GND_BEC 3</text>
<text x="247.8" y="228.5">SERVO2</text>
<text x="248.1" y="231">5V_BEC 2</text>
</g>
</svg>
